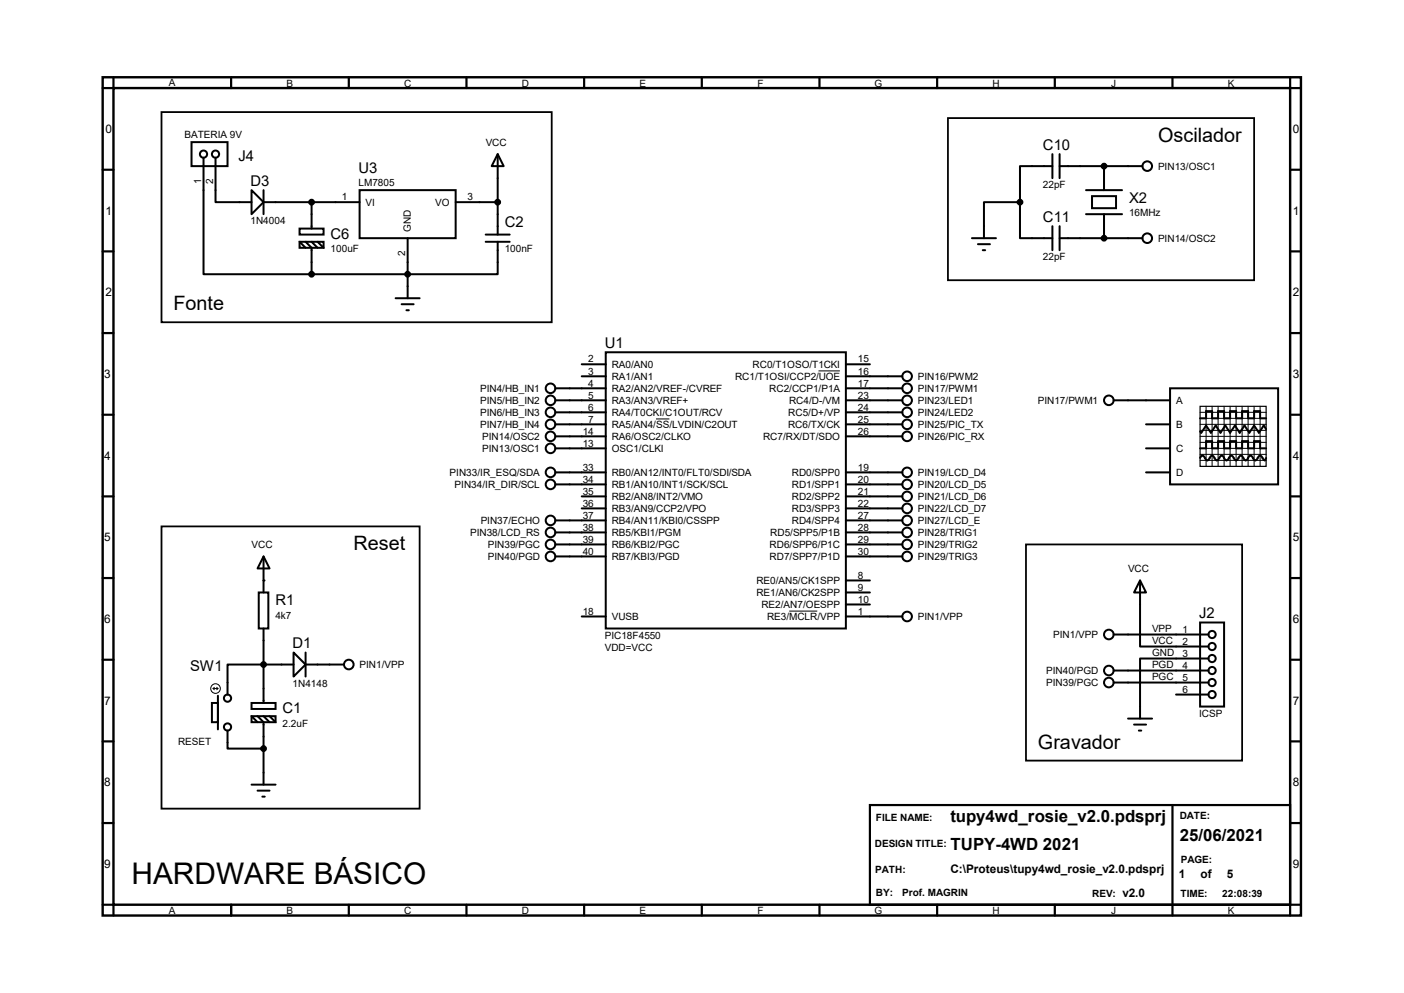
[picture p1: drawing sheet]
<svg xmlns="http://www.w3.org/2000/svg" width="297mm" height="210mm" viewBox="0 0 297 210" stroke-linecap="round" stroke-linejoin="round" font-family="sans-serif">
<path d="M21.7 16.3h253.5v177.3h-253.5zM24 18.6h248.9v172.7h-248.9z" fill="none" stroke="#000" stroke-width=".51"/>
<g fill="none" stroke="#000" stroke-width=".47">
<path d="M24 16.3v2.3h-2.3M48.9 16.3v2.3M73.8 16.3v2.3M98.7 16.3v2.3M123.6 16.3v2.3M148.5 16.3v2.3M173.4 16.3v2.3M198.2 16.3v2.3M223.1 16.3v2.3M248 16.3v2.3M272.9 16.3v2.3h2.3M21.7 35.9h2.3"/>
<path d="M272.9 35.9h2.3M21.7 53.2h2.3M272.9 53.2h2.3M21.7 70.4h2.3M272.9 70.4h2.3M21.7 87.7h2.3M272.9 87.7h2.3M21.7 105h2.3M272.9 105h2.3M21.7 122.3h2.3M21.7 139.5h2.3M272.9 122.3h2.3"/>
<path d="M272.9 139.5h2.3M21.7 156.8h2.3M272.9 156.8h2.3M21.7 174.1h2.3M184 170.3h88.9v21h-88.9zM248 170.3v23.3M272.9 174.1h2.3M21.7 191.3h2.3v2.3M48.9 191.3v2.3M73.8 191.3v2.3M98.7 191.3v2.3M123.6 191.3v2.3"/>
<path d="M148.5 191.3v2.3M173.4 191.3v2.3M198.2 191.3v2.3M223.1 191.3v2.3M275.2 191.3h-2.3v2.3"/>
</g>
<g fill="none" stroke="#000" stroke-width=".42">
<path d="M40.5 30.1h7.6v5h-7.6zM43.1 33.4v24.6h22.8M45.6 33.4v9.4h7.6M105.3 32.6l1.3 2.5h-2.6zM105.3 32.6v17M222.6 35.1h-6.8v7.7M222.6 32.6v5.1M224.2 35.1h17.5M224.2 32.6v5.1M233.6 35.1v5.1M53.2 40.2l2.6 2.6-2.6 2.5zM55.8 40.2v5.1"/>
<path d="M55.8 42.8h20.3M63.4 48.3h5.1v1.3h-5.1zM63.4 51.1h5.1v1.3h-5.1zM63.4 51.1l1.2 1.3M64.6 51.1l1.3 1.3v5.6M65.9 42.8v5.5M65.9 51.1l1.3 1.3M67.2 51.1l1.3 1.3M76.1 40.2h20.3v10.2h-20.3zM86.2 50.4v12.7M96.4 42.8h8.9M102.7 49.6h5.1"/>
<path d="M102.7 51.1h5.1M105.3 51.1v6.9h-39.4M205.6 50.4h5.1M206.9 51.6h2.5M207.9 52.9h.5M215.8 42.8v7.6h6.8M215.8 42.8h-7.6v7.6M222.6 47.8v5.1M224.2 50.4h17.5M224.2 47.8v5.1M229.7 45.3h7.7M229.7 40.2h7.7"/>
<path d="M231 41.5h5.1v2.5h-5.1zM233.6 45.3v5.1M83.7 63.1h5.1M85 64.3h2.5M86 65.6h.5M123.1 79.6h5M123.1 77h5M128.1 74.5h50.8v58.4h-50.8zM178.9 79.6h12M178.9 77h5.1M117.5 94.8h10.6M117.5 92.3h10.6"/>
<path d="M117.5 89.7h10.6M117.5 87.2h10.6M117.5 84.7h10.6M117.5 82.1h10.6M117.5 99.9h10.6M178.9 92.3h12M178.9 89.7h12M178.9 87.2h12M178.9 84.7h12M178.9 82.1h12M178.9 99.9h12M235.6 84.7h11.9"/>
<path d="M242.4 94.8h5.1M242.4 89.7h5.1M242.4 99.9h5.1M247.5 82.1h22.9v20.3h-22.9zM253.9 96.9l.5-.5 1 1 1-1 1 1 1-1 1.1 1 1-1 1 1 1-1 1 1 1-1 1.1 1 1-1 1 1 .2-.5M253.9 94.8h1.2v-1.5h1.3v1.5h1.3v-1.5h1.3v1.5h1.2v-1.5h1.3v1.5h1.3v-1.5h1.2v1.5h1.3v-1.5h1.3v1.5h1.2M253.9 88.5h1.2v-1.5h1.3v1.5h1.3v-1.5h1.3v1.5h1.2v-1.5h1.3v1.5h1.3v-1.5h1.2v1.5h1.3v-1.5h1.3v1.5h1.2M267.8 90.8l-.5-.8-1 1.5-1-1.5-1 1.5-1-1.5-1 1.5-1.1-1.5-1 1.5-1-1.5-1 1.5-1-1.5-1 1.5-1.1-1.5-1 1.5-.2-.2M55.8 117.7l1.2 2.5h-2.5zM55.8 117.7v7.6M117.5 102.4h10.6M117.5 110.1h10.6"/>
<path d="M117.5 112.6h10.6M117.5 117.7h10.6M117.5 115.1h10.6M123.1 105h5M123.1 107.5h5M178.9 102.4h12M178.9 105h12M178.9 107.5h12M178.9 110.1h12M178.9 112.6h12M178.9 117.7h12M178.9 115.1h12"/>
<path d="M54.7 125.3h2.1v7.6h-2.1zM55.8 132.9v15.8M62.1 138l2.5 2.5-2.5 2.6zM64.6 138v5.1M123.1 130.4h5M178.9 130.4h12M178.9 122.8h5.1M178.9 125.3h5.1M178.9 127.8h5.1M235.6 134.2h20.1M241.2 122.8l1.2 2.5h-2.5zM241.2 122.8v13.9h14.5"/>
<path d="M253.9 131.7h5.1v17.7h-5.1zM255.7 139.3h-14.5v12.7M44.8 148.7h1.3v4h-1.3zM46.1 147.2v7.1M48.1 154.5v3.8h7.7M53.2 148.7h5.1v1.2h-5.1zM53.2 151.5h5.1v1.2h-5.1zM53.2 151.5l1.3 1.2M54.5 151.5l1.3 1.2v13.2M55.8 151.5l1.2 1.2M57 151.5l1.3 1.2M62.1 140.5h-14v6.4"/>
<path d="M64.6 140.5h8.2M235.6 141.8h20.1M235.6 144.4h20.1M238.6 152h5.1M239.9 153.2h2.5M240.9 154.5h.5M248.8 146.9h6.9M53.2 165.9h5.1M54.5 167.2h2.5M55.5 168.5h.5"/>
<circle cx="43.1" cy="32.6" r=".76"/>
<circle cx="45.6" cy="32.6" r=".76"/>
<circle cx="242.7" cy="35.1" r="1.02"/>
<circle cx="242.7" cy="50.4" r="1.02"/>
<circle cx="191.9" cy="79.6" r="1.02"/>
<circle cx="116.5" cy="92.3" r="1.02"/>
<circle cx="116.5" cy="94.8" r="1.02"/>
<circle cx="116.5" cy="89.7" r="1.02"/>
<circle cx="116.5" cy="87.2" r="1.02"/>
<circle cx="116.5" cy="82.1" r="1.02"/>
<circle cx="116.5" cy="99.9" r="1.02"/>
<circle cx="116.5" cy="84.7" r="1.02"/>
<circle cx="191.9" cy="92.3" r="1.02"/>
<circle cx="191.9" cy="82.1" r="1.02"/>
<circle cx="191.9" cy="99.9" r="1.02"/>
<circle cx="191.9" cy="89.7" r="1.02"/>
<circle cx="191.9" cy="87.2" r="1.02"/>
<circle cx="191.9" cy="84.7" r="1.02"/>
<circle cx="234.6" cy="84.7" r="1.02"/>
<circle cx="116.5" cy="102.4" r="1.02"/>
<circle cx="116.5" cy="117.7" r="1.02"/>
<circle cx="116.5" cy="115.1" r="1.02"/>
<circle cx="116.5" cy="112.6" r="1.02"/>
<circle cx="116.5" cy="110.1" r="1.02"/>
<circle cx="191.9" cy="102.4" r="1.02"/>
<circle cx="191.9" cy="105" r="1.02"/>
<circle cx="191.9" cy="107.5" r="1.02"/>
<circle cx="191.9" cy="115.1" r="1.02"/>
<circle cx="191.9" cy="117.7" r="1.02"/>
<circle cx="191.9" cy="112.6" r="1.02"/>
<circle cx="191.9" cy="110.1" r="1.02"/>
<circle cx="191.9" cy="130.4" r="1.02"/>
<circle cx="234.6" cy="134.2" r="1.02"/>
<circle cx="256.4" cy="139.3" r=".76"/>
<circle cx="256.4" cy="134.2" r=".76"/>
<circle cx="256.4" cy="136.7" r=".76"/>
<circle cx="48.1" cy="147.7" r=".76"/>
<circle cx="48.1" cy="153.8" r=".76"/>
<circle cx="73.8" cy="140.5" r="1.02"/>
<circle cx="234.6" cy="141.8" r="1.02"/>
<circle cx="234.6" cy="144.4" r="1.02"/>
<circle cx="256.4" cy="141.8" r=".76"/>
<circle cx="256.4" cy="144.4" r=".76"/>
<circle cx="256.4" cy="146.9" r=".76"/>
</g>
<circle cx="55.8" cy="122.8" r=".21" fill="#000"/>
<g fill="none" stroke="#000" stroke-width=".21">
<path d="M173.1 78.4h4.6M138.8 88.6h2.8M253.9 89.7h14M253.9 87.2h14M253.9 88.5h14M253.9 91h14M253.9 93.6h14M253.9 94.8h14M253.9 96.1h14M253.9 97.4h14M253.9 92.3h14M255.1 85.9l.1 12.7"/>
<path d="M256.4 85.9l.1 12.7M257.7 85.9v12.7M259 85.9v12.7M260.2 85.9l.1 12.7M261.5 85.9v12.7M262.8 85.9v12.7M264 85.9l.1 12.7M265.3 85.9v12.7M266.6 85.9v12.7M167 129.2h5.9M45.1 145.6h1M45.1 145.6l.2 .3"/>
<path d="M45.3 145.4l-.2 .2M45.8 145.4l.3 .2M46.1 145.6l-.3 .3"/>
<circle cx="45.6" cy="145.6" r="1.02"/>
</g>
<g fill="#000" stroke="#000" stroke-width=".42">
<circle cx="233.6" cy="35.1" r=".51"/>
<circle cx="65.9" cy="42.8" r=".51"/>
<circle cx="65.9" cy="58" r=".51"/>
<circle cx="86.2" cy="58" r=".51"/>
<circle cx="105.3" cy="42.8" r=".51"/>
<circle cx="215.8" cy="42.8" r=".51"/>
<circle cx="233.6" cy="50.4" r=".51"/>
<circle cx="55.8" cy="158.3" r=".51"/>
<circle cx="55.8" cy="140.5" r=".51"/>
</g>
<path d="M34.2 23.7h82.5v44.5h-82.5zM200.5 25h64.8v34.3h-64.8zM34.2 111.3h54.6v59.7h-54.6zM217 115.1h45.8v45.8h-45.8z" fill="none" stroke="#000" stroke-width=".38"/>
<path d="M253.9 85.9h13.9v12.7h-13.9z" fill="none" stroke="#000" stroke-width=".25"/>
<text font-size="6.3" x="27.8" y="186.9">HARDWARE BÁSICO</text>
<g font-size="4.2">
<text x="245" y="30.1">Oscilador</text>
<text x="36.7" y="65.6">Fonte</text>
<text x="74.8" y="116.4">Reset</text>
<text x="219.6" y="158.3">Gravador</text>
</g>
<g font-size="3.6">
<text x="201" y="173.9">tupy4wd_rosie_v2.0.pdsprj</text>
<text x="201" y="179.7">TUPY-4WD 2021</text>
<text x="249.6" y="178">25/06/2021</text>
</g>
<g font-size="3.1">
<text x="50.5" y="34">J4</text>
<text x="220.6" y="31.7">C10</text>
<text x="53" y="39.3">D3</text>
<text x="75.9" y="36.5">U3</text>
<text x="106.8" y="47.9">C2</text>
<text x="220.6" y="46.9">C11</text>
<text x="238.8" y="42.8">X2</text>
<text x="69.9" y="50.5">C6</text>
<text x="127.9" y="73.6">U1</text>
<text x="58.3" y="127.9">R1</text>
<text x="253.7" y="130.8">J2</text>
<text x="61.9" y="137.1">D1</text>
<text x="40.2" y="141.9">SW1</text>
<text x="59.8" y="150.8">C1</text>
</g>
<g font-size="2.5">
<text x="22.3" y="28.2">0</text>
<text x="273.5" y="28.2">0</text>
<text x="22.3" y="45.4">1</text>
<text x="273.5" y="45.4">1</text>
<text x="22.3" y="62.7">2</text>
<text x="273.5" y="62.7">2</text>
<text x="22.1" y="80">3</text>
<text x="273.5" y="80">3</text>
<text x="22.1" y="97.2">4</text>
<text x="273.5" y="97.2">4</text>
<text x="22.1" y="114.5">5</text>
<text x="273.5" y="114.5">5</text>
<text x="22.1" y="131.8">6</text>
<text x="273.5" y="131.8">6</text>
<text x="22.1" y="149.1">7</text>
<text x="273.5" y="149.1">7</text>
<text x="22.1" y="166.3">8</text>
<text x="273.5" y="166.3">8</text>
<text x="22.1" y="183.6">9</text>
<text x="201" y="184.7">C:\Proteus\tupy4wd_rosie_v2.0.pdsprj</text>
<text x="249.4" y="185.7">1</text>
<text x="254" y="185.7">of</text>
<text x="259.5" y="185.7">5</text>
<text x="273.5" y="183.6">9</text>
<text x="237.4" y="189.7">v2.0</text>
</g>
<g font-size="2.1">
<text x="35.7" y="18.1">A</text>
<text x="60.6" y="18.4">B</text>
<text x="85.5" y="18.4">C</text>
<text x="110.4" y="18.4">D</text>
<text x="135.3" y="18.4">E</text>
<text x="160.3" y="18.4">F</text>
<text x="185" y="18.4">G</text>
<text x="209.9" y="18.4">H</text>
<text x="235.1" y="18.4">J</text>
<text x="259.7" y="18.4">K</text>
<text x="39" y="29.3">BATERIA 9V</text>
<text x="102.7" y="30.8">VCC</text>
<text x="245" y="35.9">PIN13/OSC1</text>
<text x="42.5" y="38.9" transform="rotate(-90 42.5 38.9)">1</text>
<text x="45.1" y="38.9" transform="rotate(-90 45.1 38.9)">2</text>
<text x="75.9" y="39.4">LM7805</text>
<text x="220.6" y="39.8">22pF</text>
<text x="53" y="47.5">1N4004</text>
<text x="72.3" y="42.4">1</text>
<text x="77.3" y="43.5">VI</text>
<text x="92.1" y="43.5">VO</text>
<text x="98.9" y="42.4">3</text>
<text x="238.8" y="45.8">16MHz</text>
<text x="69.9" y="53.4">100uF</text>
<text x="86.9" y="49.1" transform="rotate(-90 86.9 49.1)">GND</text>
<text x="106.8" y="53.4">100nF</text>
<text x="245" y="51.1">PIN14/OSC2</text>
<text x="85.7" y="54.1" transform="rotate(-90 85.7 54.1)">2</text>
<text x="220.6" y="55.1">22pF</text>
<text x="124.4" y="76.7">2</text>
<text x="129.4" y="77.8">RA0/AN0</text>
<text x="159.2" y="77.8">RC0/T1OSO/T1CKI</text>
<text x="181.5" y="76.7">15</text>
<text x="101.6" y="82.9">PIN4/HB_IN1</text>
<text x="124.4" y="79.2">3</text>
<text x="124.4" y="81.7">4</text>
<text x="129.4" y="80.3">RA1/AN1</text>
<text x="129.4" y="82.9">RA2/AN2/VREF-/CVREF</text>
<text x="155.5" y="80.3">RC1/T1OSI/CCP2/UOE</text>
<text x="162.7" y="82.9">RC2/CCP1/P1A</text>
<text x="181.5" y="79.2">16</text>
<text x="181.5" y="81.7">17</text>
<text x="194.2" y="80.3">PIN16/PWM2</text>
<text x="194.2" y="82.9">PIN17/PWM1</text>
<text x="101.6" y="88">PIN6/HB_IN3</text>
<text x="101.6" y="85.4">PIN5/HB_IN2</text>
<text x="124.4" y="84.3">5</text>
<text x="124.4" y="86.8">6</text>
<text x="124.4" y="89.4">7</text>
<text x="129.4" y="85.4">RA3/AN3/VREF+</text>
<text x="129.4" y="88">RA4/T0CKI/C1OUT/RCV</text>
<text x="166.8" y="88">RC5/D+/VP</text>
<text x="166.9" y="85.4">RC4/D-/VM</text>
<text x="181.5" y="84.3">23</text>
<text x="181.5" y="86.8">24</text>
<text x="181.5" y="89.4">25</text>
<text x="194.2" y="85.4">PIN23/LED1</text>
<text x="194.2" y="88">PIN24/LED2</text>
<text x="219.5" y="85.4">PIN17/PWM1</text>
<text x="248.8" y="85.4">A</text>
<text x="101.6" y="90.5">PIN7/HB_IN4</text>
<text x="102" y="95.6">PIN13/OSC1</text>
<text x="102" y="93">PIN14/OSC2</text>
<text x="123.3" y="91.9">14</text>
<text x="123.3" y="94.4">13</text>
<text x="129.4" y="90.5">RA5/AN4/SS/LVDIN/C2OUT</text>
<text x="129.4" y="93">RA6/OSC2/CLKO</text>
<text x="129.4" y="95.6">OSC1/CLKI</text>
<text x="161.4" y="93">RC7/RX/DT/SDO</text>
<text x="166.7" y="90.5">RC6/TX/CK</text>
<text x="181.5" y="91.9">26</text>
<text x="194.2" y="90.5">PIN25/PIC_TX</text>
<text x="194.2" y="93">PIN26/PIC_RX</text>
<text x="248.8" y="90.5">B</text>
<text x="248.8" y="95.6">C</text>
<text x="95.1" y="100.7">PIN33/IR_ESQ/SDA</text>
<text x="123.3" y="99.5">33</text>
<text x="129.4" y="100.7">RB0/AN12/INT0/FLT0/SDI/SDA</text>
<text x="167.5" y="100.7">RD0/SPP0</text>
<text x="181.5" y="99.5">19</text>
<text x="194.2" y="100.7">PIN19/LCD_D4</text>
<text x="248.8" y="100.7">D</text>
<text x="96.2" y="103.2">PIN34/IR_DIR/SCL</text>
<text x="123.3" y="102.1">34</text>
<text x="123.3" y="104.6">35</text>
<text x="123.3" y="107.1">36</text>
<text x="129.4" y="103.2">RB1/AN10/INT1/SCK/SCL</text>
<text x="129.4" y="105.7">RB2/AN8/INT2/VMO</text>
<text x="167.5" y="103.2">RD1/SPP1</text>
<text x="167.5" y="105.7">RD2/SPP2</text>
<text x="181.5" y="102.1">20</text>
<text x="181.5" y="104.6">21</text>
<text x="181.5" y="107.1">22</text>
<text x="194.2" y="103.2">PIN20/LCD_D5</text>
<text x="194.2" y="105.7">PIN21/LCD_D6</text>
<text x="99.4" y="113.4">PIN38/LCD_RS</text>
<text x="101.7" y="110.8">PIN37/ECHO</text>
<text x="123.3" y="109.7">37</text>
<text x="123.3" y="112.2">38</text>
<text x="129.4" y="108.3">RB3/AN9/CCP2/VPO</text>
<text x="129.4" y="110.8">RB4/AN11/KBI0/CSSPP</text>
<text x="129.4" y="113.4">RB5/KBI1/PGM</text>
<text x="162.9" y="113.4">RD5/SPP5/P1B</text>
<text x="167.5" y="108.3">RD3/SPP3</text>
<text x="167.5" y="110.8">RD4/SPP4</text>
<text x="181.5" y="109.7">27</text>
<text x="181.5" y="112.2">28</text>
<text x="194.2" y="108.3">PIN22/LCD_D7</text>
<text x="194.2" y="110.8">PIN27/LCD_E</text>
<text x="194.2" y="113.4">PIN28/TRIG1</text>
<text x="53.2" y="115.9">VCC</text>
<text x="103.2" y="118.4">PIN40/PGD</text>
<text x="103.2" y="115.9">PIN39/PGC</text>
<text x="123.3" y="114.8">39</text>
<text x="123.3" y="117.3">40</text>
<text x="129.4" y="115.9">RB6/KBI2/PGC</text>
<text x="129.4" y="118.4">RB7/KBI3/PGD</text>
<text x="162.8" y="115.9">RD6/SPP6/P1C</text>
<text x="162.8" y="118.4">RD7/SPP7/P1D</text>
<text x="181.5" y="114.8">29</text>
<text x="181.5" y="117.3">30</text>
<text x="194.2" y="115.9">PIN29/TRIG2</text>
<text x="194.2" y="118.4">PIN29/TRIG3</text>
<text x="160" y="123.5">RE0/AN5/CK1SPP</text>
<text x="181.5" y="122.4">8</text>
<text x="181.5" y="124.9">9</text>
<text x="238.6" y="121">VCC</text>
<text x="58.3" y="130.9">4k7</text>
<text x="123.3" y="130">18</text>
<text x="129.4" y="131.1">VUSB</text>
<text x="160" y="126.1">RE1/AN6/CK2SPP</text>
<text x="161.1" y="128.6">RE2/AN7/OESPP</text>
<text x="162.3" y="131.1">RE3/MCLR/VPP</text>
<text x="181.5" y="127.5">10</text>
<text x="181.5" y="130">1</text>
<text x="194.2" y="131.1">PIN1/VPP</text>
<text x="127.9" y="135.1">PIC18F4550</text>
<text x="127.9" y="137.6">VDD=VCC</text>
<text x="222.8" y="135">PIN1/VPP</text>
<text x="243.7" y="136.1">VCC</text>
<text x="243.7" y="133.6">VPP</text>
<text x="250.1" y="133.8">1</text>
<text x="250.1" y="136.4">2</text>
<text x="76.1" y="141.3">PIN1/VPP</text>
<text x="221.3" y="142.6">PIN40/PGD</text>
<text x="243.7" y="138.7">GND</text>
<text x="243.7" y="141.2">PGD</text>
<text x="243.7" y="143.8">PGC</text>
<text x="250.1" y="138.9">3</text>
<text x="250.1" y="141.4">4</text>
<text x="250.1" y="144">5</text>
<text x="61.9" y="145.2">1N4148</text>
<text x="221.3" y="145.1">PIN39/PGC</text>
<text x="250.1" y="146.5">6</text>
<text x="59.8" y="153.7">2.2uF</text>
<text x="253.7" y="151.6">ICSP</text>
<text x="37.7" y="157.5">RESET</text>
<text x="185.3" y="173.7">FILE NAME:</text>
<text x="249.6" y="173.2">DATE:</text>
<text x="185.1" y="179.2">DESIGN TITLE:</text>
<text x="185.1" y="184.5">PATH:</text>
<text x="249.8" y="182.6">PAGE:</text>
<text x="185.3" y="189.5">BY:</text>
<text x="190.9" y="189.5">Prof. MAGRIN</text>
<text x="231.1" y="189.6">REV:</text>
<text x="249.7" y="189.6">TIME:</text>
<text x="258.6" y="189.6">22:08:39</text>
<text x="35.7" y="193.4">A</text>
<text x="60.6" y="193.4">B</text>
<text x="85.5" y="193.4">C</text>
<text x="110.4" y="193.4">D</text>
<text x="135.3" y="193.4">E</text>
<text x="160.3" y="193.4">F</text>
<text x="185" y="193.4">G</text>
<text x="209.9" y="193.4">H</text>
<text x="235.1" y="193.4">J</text>
<text x="259.7" y="193.4">K</text>
</g>
</svg>
